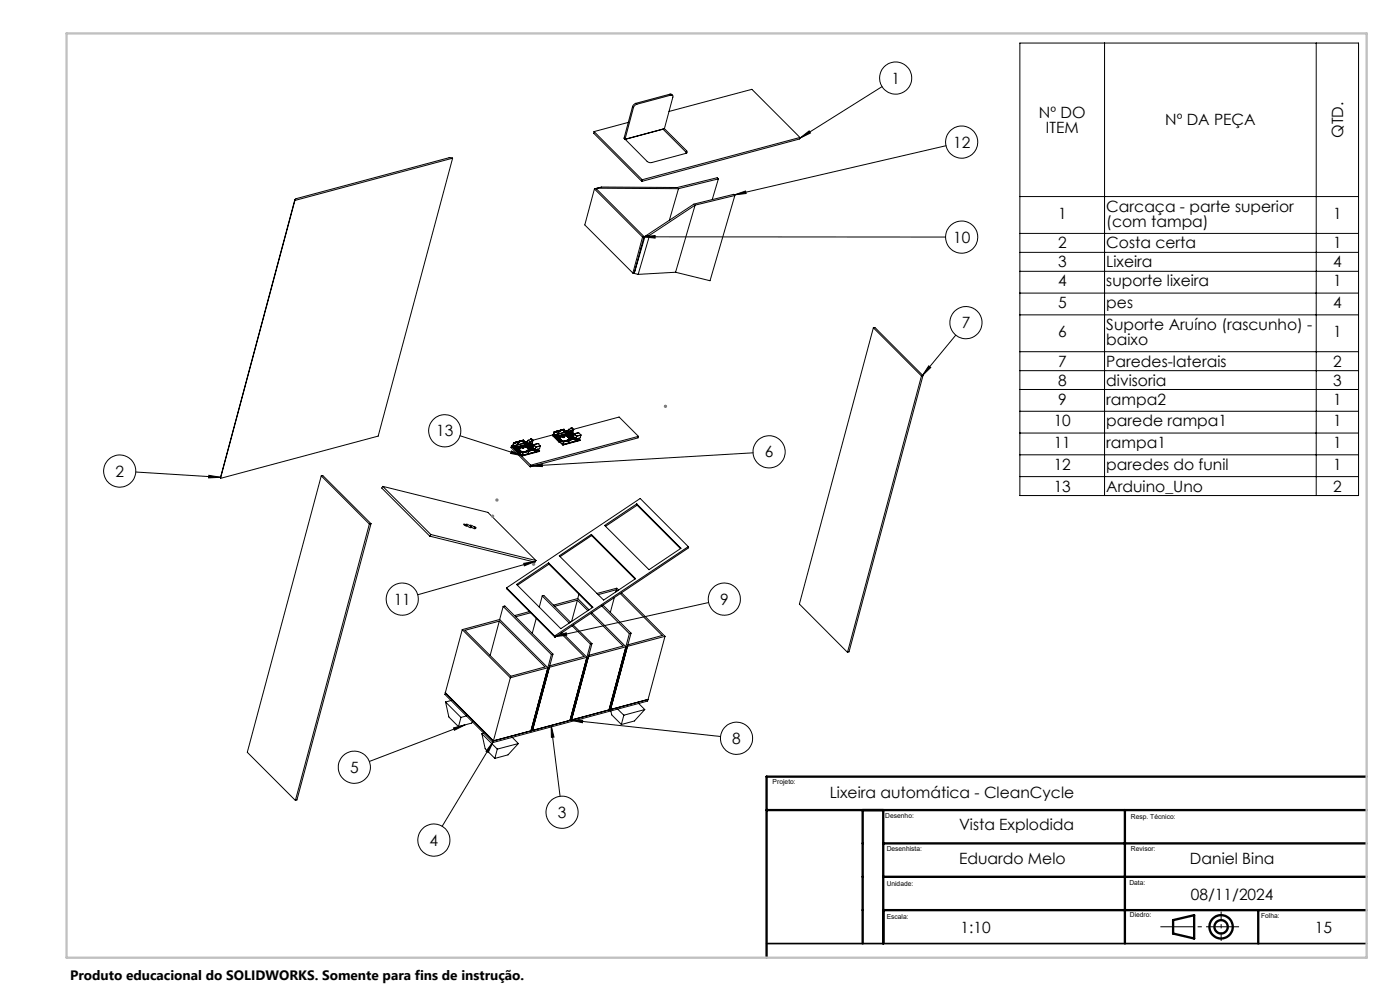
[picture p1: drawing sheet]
<svg xmlns="http://www.w3.org/2000/svg" width="420mm" height="297mm" viewBox="0 0 420 297" stroke-linecap="round" stroke-linejoin="round" font-family="sans-serif">
<g fill="none" stroke="#000" stroke-width=".3">
<path d="M306 12.9h101.6v135.6h-101.6zM331.4 12.9v135.6M394.9 12.9v135.6M178.2 39.4l14.5 14.5M178.2 39.4l-.1 .5 14.4 14.5M188.5 36.7l-10.3 2.7M189.8 32l.2 .2M189.8 32l-2.6 9.4M190 32.2l-2.5 9.5M190.7 31l-.9 1M190.7 31l.3 .3M191 31.3l-1 .9"/>
<path d="M198.9 38.7h.1M198.9 38.7l-11.3 3.1M198.9 38.7l6.9 6.9M199.3 38.6l6.7 6.6M199.3 38.6l-11.8 3.1M200.7 33.4l24.9-6.6 14.4 14.4M201 28.2h.4l.4 .4M201 28.2l.3 .3M201 28.2l-10.3 2.8M201.3 28.5a.43 .43 0 0 1 .5 .1 .43 .43 0 0 1 .1 .5l-2.6 9.5M201.3 28.5l-10.3 2.8M264.6 26l-24.7 15.4"/>
<path d="M88.4 59.9l-22.3 83.5M135.8 47.4l-1-.2-46 12.3-.3 .6M135.8 47.4l-47.3 12.7M135.8 47.4l-22.3 83.3-47.4 12.7M178.3 56.6l14.5 14.4M178.3 56.6l-2.9 10.8 14.5 14.4M178.3 56.6l.5-.1 14.4 14.4M179.1 56.4l24.5 .1M179.1 56.4l-.1 .3M187.2 41.4l6.9 7 .7 .3h.7l10.3-2.7a.42 .42 0 0 0 .4-.3 .42 .42 0 0 0-.2-.5M187.2 41.4l.3 .3M192.7 53.9l-.2 .5"/>
<path d="M203.6 56.5l-2.8 9.5M205.8 45.6l.2 .3M206 45.2l-.2 .4M215.5 53.6l-.3-.3-12 2.9-22.8-.1-1.3 .3M215.5 53.6l-11.9 2.9M215.5 53.6l-1.8 6.2M220.3 58.4l3.4-1.1 .1 .7zM220.5 58.6l-.4-.4-11.9 3-14.7 9.6M220.5 58.6l-12 2.9M220.5 58.6l-7.5 25.5-10.3-2.5M239.9 41.4l2.8-2.2 .4 .7zM240 41.2l-47.3 12.7"/>
<path d="M240 41.2l-.1 .5-47.4 12.7M283.8 43.7l-63.5 14.7M306 58.9h101.6M88.5 60.1l-22.4 83.3M192.3 74.4h.1M192.8 71l-2.9 10.8M193 71l3.5-.4v.8zM193 71h90.7M193.2 70.9l-.4 .1M193.2 70.9l-2.9 11M193.5 70.8l-3.2 11.1M194.9 70.5l-1.4 .3"/>
<path d="M194.9 70.5l-3.4 11.7M208.5 61.5l-13.6 9M208.5 61.5l-5.8 20.1M306 70h101.6M306 75.6h101.6M189.9 81.8l.4 .1M190.3 81.9l1.2 .3M202.7 81.6l-11.2 .6M262 98.2l14.4 14.5M262 98.2l-22.2 82.8 14.4 14.5M262 98.2l.5-.1 14.4 14.5M306 81.3h101.6"/>
<path d="M306 87.8h101.6M306 94.4h101.6M276.4 112.7l-22.2 82.8M276.9 112.6l-.5 .1M276.9 112.6l-22.2 82.8-.5 .1M278.6 109.6l.6 .5-2.5 2.5zM286.7 100.4l-10 12.2M306 105.4h101.6M306 111.1h101.6M306 116.7h101.6M138 130.6l18.7 6M153.4 135.1l3.3 1.5-3.5-.7z"/>
<path d="M153.4 133.7l5.8 5.7M153.4 133.7l-.1 .4 5.8 5.8M153.6 133.5l.2 .1M153.6 133.6h.2M153.6 133.5v.1M153.6 133.6l-.2 .1M153.7 133.9l1.9 1.8M153.7 133.9l1.8 1.9M153.8 133.6l-.1 .3M153.8 133.4l-.2 .1M153.9 133.9l.3 .1M154.1 132.7l.1 .2"/>
<path d="M154.1 132.7l-.3 .8 .2 .1M154.2 132.9l-.2 .7M154.2 132.7l.1 .1M154.2 132.7h-.1M154.2 132.7v.1M154.3 132.8h-.1M154.4 133.7l.1 .1M154.4 133.7v.4l.5 .6M154.4 132.6v.2M154.4 132.6l.2 .1-.2 .1M154.5 133.8h.1M154.5 133.8l.5 .5"/>
<path d="M154.6 133.8h.1M154.6 133.8h-.1M154.6 133.7l-.1 .1M154.6 133.8l.3 .4M154.6 133.7v.1M154.6 133.7h-.2M154.6 133.6h.1M154.6 133.6v.2M154.6 132.6v.1M154.6 132.6l.1 .1M154.7 133.6l.3 .3M154.7 133.6l-.1 .1"/>
<path d="M154.8 132.5l.1 .1-.3 .1M154.8 132.5l-.1 .1M154.8 132.5v.2l-.1-.1M154.9 134.9l.1 .1M155 134.7l-.1 .2M155 134.7v.1M155 134.7h.1M155 132.5v.1M155 135h.1M155 134.3h.1M155 133.9v.2M155 134.1l-.1 .1"/>
<path d="M155 134.8v.2M155 134.8h.2M155 134.3l-.1 .4M155 132.5l.2 .1M155.1 135h.1M155.1 134.1h.1M155.1 135l.1 .1M155.1 134.6l-.2 .1M155.1 134.1h-.1M155.1 134.1l-.2 .1M155.1 134.8v.1M155.1 134.9l.1 .1"/>
<path d="M155.1 134.8v.2M155.1 134.1l-.1 .2M155.1 134.1v.2M155.2 135.1h.1M155.2 132.6h-.2M155.2 134.6h.1M155.2 135h.2M155.2 134l.1 .1M155.2 135v.1M155.2 134h.1M155.2 134l-.1 .1M155.2 134.1h.1"/>
<path d="M155.2 132.4v.2M155.2 134.3l-.1 .5M155.2 135.2l.1 .1M155.2 133.1h.1M155.2 133.1l.2 .1M155.2 134.1v.1M155.2 134.1h-.1M155.2 132.4l-.2 .1M155.2 132.4l.2 .1-1.2 .4M155.2 132.4l-1.1 .3M155.3 134.3h.1M155.3 134.7h.1"/>
<path d="M155.3 134h.1M155.3 135l-.1 .1M155.3 135v.1M155.3 134.3l-.2 .5M155.3 135l-.1 .2M155.3 134.6l-.1 .1M155.3 134.1h.1M155.3 135.3h.1M155.3 134.1h-.1M155.3 134.1v.1M155.3 135l.1 .1M155.3 135.1v.2"/>
<path d="M155.4 134.3h.1M155.4 134.5h.1M155.4 134.5l-.2 .4M155.4 134.3l-.1 .4M155.4 134.7h.1M155.4 134.8h.1M155.4 134.3v.1M155.4 134.8h-.1M155.4 133.9l-.1 .1M155.4 133.9v.1M155.4 134h.1M155.4 132.3l.2 .2"/>
<path d="M155.4 132.3l-.2 1-1.2 .3M155.4 135v.1M155.4 134.2l.1 .1M155.4 134l-.1 .1M155.5 133.9h.1M155.5 134.6h.1M155.5 134.3h.1M155.5 134.6v.1M155.5 134.6l-.2 .4M155.5 134.3l-.1 .2M155.5 134.3h-.1M155.5 133.9l-.1 .1"/>
<path d="M155.5 134.4h.1M155.5 134h.1M155.5 134.8h.1M155.5 134v.2M155.5 134.4l-.1 .4M155.5 134l-.1 .2v-.2M155.5 135.5l.3 .1M155.5 135.8l.4 .1M155.5 134.4l-.1 .9M155.5 135h.1M155.5 134.9h.1M155.6 135.7l.4 .1"/>
<path d="M155.6 135.7l-.1 .1M155.6 134.6l-.2 .4M155.6 133.9v.1M155.6 134.4h-.1M155.6 134.4h.1M155.6 134.4v.2M155.6 134v.1M155.6 134h-.1M155.6 133.9h.1M155.6 134.9l.2 .2M155.6 134.5l.2 .1M155.6 134.5v.5"/>
<path d="M155.6 132.3v.2M155.6 132.3h-.1M155.7 134.9l.1 .1M155.7 133.9l-.1 .1M155.7 133.9l-.1 .2M155.7 135l-.3 .3M155.7 133.9v.2M155.7 134.8l.2 .2M155.8 134.6h.1M155.8 135h.1M155.8 134.6l-.2 .4M155.8 135v.1"/>
<path d="M155.8 135.1h.1M155.8 133.9h.1M155.8 132.3v.1M155.8 133.9h-.1M155.8 133.9v.2M155.9 133.8h.1M155.9 135h.1M155.9 135l-.6 .1M155.9 132.2l.1 .2M155.9 133.8l-.3 .1M155.9 133.9h.1M155.9 133.9v.2"/>
<path d="M155.9 135l-.1 .1M155.9 135.9l.8 .8M156 135.8l.7 .7M156 135.8l-.1 .1M156 132.4h-.2M156 135.1h.1M156 133.8h.1M156 135.1l.4 .3M156 135.1l.2 .3M156 133.9h-.3M156.1 133.8h.1M156.1 133.8h-.1"/>
<path d="M156.1 132.2l.1 .1M156.1 133.8l-.1 .1M156.1 133.8l-.1 .2v-.1M156.1 133.8v.2M156.1 132.3l-.1-.1v.2M156.1 132.3l-.1 .1M156.2 135.4h.1M156.2 133.7l.1 .1M156.2 133.8h.1M156.2 133.8h-.1M156.2 133.8v.2M156.2 133.7h.1"/>
<path d="M156.2 133.7v.1M156.2 132.1l.2 .2M156.2 132.1l-.3 .1M156.2 132.1v.2M156.3 133.8h.1M156.3 135.4v.1M156.3 135.4h.1M156.3 133.8l-.1 .1M156.3 135.3h.1M156.3 135.3l-.1 .1M156.4 135.4l-.1 .1M156.4 135.4h.1"/>
<path d="M156.4 135.4h-.1M156.4 132.3h-.2M156.4 133.7v.1M156.4 133.7h-.2M156.4 133.7l-.1 .1M156.4 133.7h.1M156.4 135.5h-.1M156.4 135.4v.1M156.4 133.8h-.1M156.4 133.8v.1M156.4 132.1v.2M156.5 133.7h.1"/>
<path d="M156.5 132.1l.1 .1M156.5 133.7l-.1 .1M156.5 133.7l-.1 .2M156.6 133.6l-.1 .1M156.6 133.7h.1M156.6 133.7h-.1M156.6 133.7v.2M156.6 133.6h.1M156.6 132l.1 .1M156.6 133.6l.1 .1M156.6 132l-.1 .1M156.6 132v.2"/>
<path d="M156.7 133.7h.1M156.7 133.7l-.1 .1M156.7 136.5v.2M156.7 134.3l.1 .1M156.7 134.2h.2M156.8 134.3h.1M156.8 133.6h-.2M156.8 133.6h.1M156.8 134.3h.3M156.8 134.3h-.1M156.8 133.6v.1M156.8 132l.2 .1"/>
<path d="M156.8 133.7h-.1M156.8 134.4h.1M156.8 132v.1M156.8 133.7v.1M156.8 135.5l-.2 .8 .2 .1M156.8 135.5l.2 .1M156.8 133.6h.2M156.8 134.2h.1M156.9 133.6h.1M156.9 134.2h.1M156.9 133.6l-.1 .1M156.9 133.6l-.1 .2"/>
<path d="M157 132.1l-.4 .1M157 133.6h.1M157 135.6l-.2 .8M157 133.6h-.1M157 135.5v.1M157 131.9l.2 .1M157 133.6l-.3 .1M157 133.6v.2M157 133.5l.1 .1M157 131.9l-.2 .1M157 131.9l-1.6 .4M157 131.9v.2"/>
<path d="M157.1 133.5h.1M157.1 133.6h.1M157.1 135.5l.1 .1M157.1 133.5l-.1 .1M157.1 133.5v.1M157.1 132.8h.1M157.1 134.3l-.3 .1M157.1 132.6h.1M157.1 132.6v.2M157.1 132.6h.5M157.1 133.6l-.1 .1M157.1 132.7l.1 .2"/>
<path d="M157.1 132.7v.2M157.1 132l-.1 .1M157.2 135.6h-.2M157.2 132l-.2 .8-1.6 .4M157.2 133.5h-.1M157.2 132l-1.6 .5-.2 .7M157.2 133.5v.1M157.2 133.6h-.1M157.2 133.5h.1M157.3 132.6l.4 .3M157.3 132.6l-.2 .1M157.3 133.5h.1"/>
<path d="M157.3 132.6v.3M157.3 132.6l.4 .1-.1 .2M157.3 135.4l.1 .1M157.3 133.5l-.1 .1M157.3 135.5l-.1 .1M157.4 133.5h.1M157.4 133.4l-.3 .2M157.4 133.5h-.1M157.4 133.4v.1M157.4 133.5v.2M157.4 133.4h.1M157.4 135.4l.2 .1h-.2"/>
<path d="M157.4 135.4l-.3 .1M157.4 135.4v.1M157.4 133.4l.1 .1M157.4 132.5h.1M157.5 133.5h.1M157.6 133.4h.1M157.6 133.4h-.2M157.6 133.4v.1M157.6 133.5v.1M157.6 133.4l-.1 .1M157.6 135.3v.2M157.6 133.3h.2"/>
<path d="M157.6 133.3l.1 .1M157.7 133.5h.1M157.7 133.4h.1M157.7 135.3l.1 .1M157.7 133.4l-.1 .1M157.7 133.4l-.1 .2 .1-.2M157.7 132.6l.3 .3 .3-.2M157.7 132.6v.1M157.7 132.9l-.1 .1M157.7 132.9v.1M157.7 135.4l-.1 .1M157.8 133.3l.2 .2"/>
<path d="M157.8 133.3v.1M157.8 133.9l.2 .3M157.8 133.4h-.1M157.8 133.4v.2M157.8 133.9h.1M157.8 132.4l.5 .3M157.8 132.4l-.1 .2M157.8 132.4l-.1 .1M157.8 135.3h-.1M157.8 135.3l.1 .1M157.8 133.2l-.3-.4-2.8 .8M157.8 133.3l.4 .1"/>
<path d="M157.8 133.3h.1M157.8 135.3v.1M157.8 133.2l-2.8 .7M157.8 133.2v.1M157.8 133.9l.4 .2M157.9 133.6l-.1 .3-2.2 .6M157.9 133.6l-2.9 .7M157.9 135.4h-.1M158 135.2v.2M158 135.2l.2 .1M158 133.5h.1M158.2 134.1h.1"/>
<path d="M158.2 135.3l-.2 .1M158.2 133.4l-.2 .1M158.2 134.1l-.2 .1M158.2 132.5l.3-.6 .3 .6M158.2 133.3h.1M158.2 135.1l-.2 .1M158.2 135.1v.2M158.2 133.3l.1 .1M158.2 134.4h.2M158.3 134.4h.1M158.3 135.1l.1 .2M158.3 132.3l-1.3 .3"/>
<path d="M158.3 132.7l-.1 .4-.4 .1M158.3 133.6l.2 .2 .5-.2M158.3 132.7l.3 .4M158.3 133.6h.1M158.3 133.6l.4 .1M158.3 133.4h.1M158.3 134.3v.1M158.3 134.3h.1M158.4 134.3l-.1 .1M158.4 134.3l-.1 .2M158.4 135.1h-.1M158.4 135.1l.1 .1-.1 .1"/>
<path d="M158.4 135.1v.2M158.4 133.8v.3l.3 .1M158.4 134.4h.1M158.4 131.9l.9-.2 .3 .6M158.4 133.8l.3 .2M158.4 134.4l-.1 .1M158.5 135.1l.1 .1-.2 .8M158.5 134.6v.1M158.5 135.1h-.1M158.5 134.5l.1 .1M158.5 134.5v.1M158.5 133.8h-.1"/>
<path d="M158.5 133.8l.2 .1M158.6 135l-.1 .1M158.6 134.7l.4 .4-.4-.1M158.6 134.6l-.1 .1M158.6 134.7l.1 .1M158.6 135l.1 .1M158.6 134.7l.2 .1M158.6 134.6h-.1M158.7 135h.2zM158.7 133.9v.1M158.7 134.2v.1M158.7 134.8h.1"/>
<path d="M158.7 134v.2M158.7 134.2h.1M158.7 134.9h.1M158.7 134.9l.1 .1M158.7 133l.1 .1M158.7 133l-.1 .1M158.7 134.9h.3M158.8 133.2h.1M158.8 133.2v.1M158.8 134.8h-.1M158.8 134.8h.1M158.8 132.5l-.2 .6"/>
<path d="M158.8 133.3h.1M158.8 133.3h.2M158.9 134.2l-.2 .1M158.9 133.3l.2 .2M158.9 134.3l.2 .4M158.9 134.3l.3 .3M158.9 134.3l.4-.1 .3 .3M158.9 133.3h.1M158.9 132.5h-.1M158.9 132.5l-.1 .6M158.9 132.5h.1M158.9 134.2h.1"/>
<path d="M158.9 134.2h.2M158.9 133.1l-.1 .1M158.9 133.1l.1 .1M158.9 133.1h.1M159 133.4h.1M159 133.2h.1M159 133.3h.1M159 133l.3 .3M159 133v.1M159 133l.5 .3M159 133.1h.1M159 133.2l-.1 .1"/>
<path d="M159 133.4v.1M159 133.6l.3 .2M159 133.6h.1M159 134.9v.2M159 134.9l.2 .1-.2 .1M159 133.2l.2 .2M159 133.2l.1 .1M159 134.1l.1 .1M159 133.1v.1M159 133.2v.2M159.1 133.6l.1 .2M159.1 134.2h.1"/>
<path d="M159.1 133.4v.1M159.1 133.5h.1M159.1 133.6l-.6 .2M159.1 134.2h-.4M159.1 133.3h.1M159.1 139.7l3.6-.6v.7zM159.1 134.1h.2M159.1 133.3l-.1 .1M159.2 134.1h.1M159.2 134l-.5 .2M159.2 134.6l-.1 .1M159.2 131.5l-.1 .3"/>
<path d="M159.2 131.5l.5 .5M159.2 131.5l.2-.1 .5 .5M159.2 133.8h.1M159.2 133.4v.1M159.2 133.8l-.5 .1M159.2 133.4l-.1 .1M159.2 139.4l-.1 .5M159.2 133.4h.1M159.2 133.8l-.5 .2M159.2 133.8v.2M159.2 133.4h-.1M159.3 133.1h.1"/>
<path d="M159.3 133.3l-.1 .2M159.3 134.1h.1M159.3 133.8l-.1 .2M159.3 133.8h-.1M159.3 133.1l.2 .2M159.3 135h-.1M159.3 133.1l.3 .2M159.4 135h-.2M159.5 134.1h.1M159.5 134.8l-.1 .2M159.5 134h.1M159.5 134.8l-.4 .1 .1 .1"/>
<path d="M159.5 133.3h.1M159.5 133.3l-.3 .2M159.5 133.3h-.2M159.6 134h.1M159.6 134l-.1 .1M159.6 132.9l-.8 .2M159.6 132.9l.5 .4M159.6 134.5l-.5 .2M159.6 133.6l.1 .3M159.6 133.6l.1 .2M159.6 134.5l-.4 .1M159.6 132.3l-.7 .2"/>
<path d="M159.6 132.3v.1M159.6 133.3h.1M159.6 132.4l-.7 .1M159.6 134.8v.1M159.6 134.3h.1M159.6 134.2l.1 .1M159.6 134.2h.2M159.6 134.2v.1M159.7 133.6h-.1M159.7 133.6l.1 .2M159.7 132l-.1 .4M159.7 133.6h.1"/>
<path d="M159.7 133.6l.2 .2M159.7 133.6h.3h-.2M159.7 133.8h.1M159.7 133.8v.1M159.7 134.4h.1M159.7 134.4l.3 .1M159.7 134.3h.1M159.7 134.2h.1M159.7 134.4l.1 .1M159.7 134.4l.2 .1M159.8 133.6h.1M159.8 134.2l-.1 .1"/>
<path d="M159.8 134.5l.1 .1M159.8 133.8l-.1 .1M159.8 134.5h.1M159.8 134.5l-.1 .2M159.8 134.7v.2M159.9 134.5h.1M159.9 134.5l.3 .3-.4 .1M159.9 131.9l-.3 1M159.9 131.9l-.2 .1M159.9 134.5v.2M160 134.7h.1M160 134.5l-.2 .2"/>
<path d="M160 134.5l-.1 .2M160.1 134.4h.1M160.1 134.7l.1 .1M160.1 133.3l-.3 .8 .4 .4M160.1 133.3l.7 .7M160.1 134.4l-.2 .2M160.1 134.4v.3M160.1 134.5l-.1 .3-.2-.1M160.1 133.3h.1M160.1 133.3l.7 .6M160.2 134.6h.1M160.2 134.6l-.3 .1"/>
<path d="M160.2 134.4h.1M160.2 134.4v.2M160.2 134.6l.2 .1M160.2 134.6l-.1 .1M160.2 134.6v.2M160.3 134.6h.1M160.3 134.4h.1M160.3 134.4l-.1 .2M160.3 134.4v.2M160.3 134.5h.1M160.3 134.7l-.1 .1M160.4 134.5h.1"/>
<path d="M160.4 135.4h.3M160.4 134.6h-.1M160.4 134.6v.1M160.4 135.2l.3 .2-.3-.1M160.4 135.1h.1M160.4 134.5l-3.6 1M160.4 135.1l.1 .1M160.4 135.2v.1M160.4 134.5l.2 .2M160.5 135l.1 .1M160.5 135.2h.1M160.5 134.8v.1"/>
<path d="M160.5 134.7h-.1M160.6 135.1h.1M160.6 134.7l-3.6 .9M160.6 134.7l-.2 .8-3.6 .9M160.6 135.1h-.2M160.6 135.1l-.1 .1M160.8 134.8h.1M160.8 134.9h.1M160.8 134.8l.3 .5M160.8 134.8v.1M160.8 134l-.3 .9M160.8 133.9v.1"/>
<path d="M160.8 134.8l.3 .3M161.1 134.8l.3 .1M161.1 134.8l.3 .1zM161.1 135.1v.1M161.1 135.2v.1M161.3 134.7h.1M161.3 134.7l-.5 .1M161.3 134.7l.3 .3M161.4 134.6l-.9 .3M161.4 134.6l.5 .5M161.4 132.9h.1M161.4 132.9l-1.3 .4"/>
<path d="M161.4 132.9l.7 .7M161.6 135v.1M161.6 135.1l-.5 .2M161.6 135l-.5 .1M161.6 135.1l-.5 .1M161.9 135.1l-5.2 1.4M161.9 135.1l-5.2 1.6M162.1 133.6v.1M162.1 133.6l-1.3 .3M162.1 133.7l-1.3 .3M162.1 133.7l-.2 .8-.5 .1M165.8 130.3l.1 .2"/>
<path d="M165.8 130.3l-5.9 1.6M165.8 130.2l.1 .1M165.8 130.2v.1M165.9 130.5l1.8 2M165.9 130.3v.3l1.9 1.8M165.9 130.3v.2M166 130.2h-.2M166 130.2l.2 .1M166.1 130.6l.3 .1zM166.1 130.7h.2M166.2 129.4l.2 .2M166.2 129.4l-.2 .8"/>
<path d="M166.4 129.6l-.2 .7M166.4 129.4l-.1 .1M166.4 129.4l.1 .1M166.4 129.4v.2M166.5 129.5l-.1 .1M166.6 129.4l.1 .1M166.6 129.4h-.2M166.6 129.4v.1M166.7 130.5l-.2 .3 .6 .6M166.7 130.5h.1M166.7 130.6l.5 .4M166.7 130.5v.1"/>
<path d="M166.7 129.5h-.1M166.7 130.6h.1M166.8 130.5l.3 .4M166.8 130.3h.1M166.8 130.3v.3M166.8 130.3l.4 .4M166.8 129.3l-.1 .1M166.8 129.3l.1 .1-.1 .1M166.8 129.3v.2M167 129.3l.1 .1M167 129.3v.1M167.1 131.4h.1"/>
<path d="M167.1 131.6l.2 .3M167.1 131.5h.1M167.1 131.4v.2M167.1 131.4v.1M167.1 131.5v.1M167.2 131v.1M167.2 130.7v.1M167.2 130.8l-.1 .1M167.2 130.8h.1M167.2 131.5l.1 .2M167.2 131.5h.1M167.2 131.5l.1 .1"/>
<path d="M167.2 131.1l-.1 .3M167.2 129.2l-.2 .1M167.2 129.2v.2l-.2-.1M167.3 131.7h.1M167.3 130.8h.1M167.3 129.2l.1 .1M167.3 131.6l.2 .2M167.3 131.6v.1M167.3 130.8l-.2 .1M167.3 130.8v.2M167.3 129.3l-.3 .1M167.3 131.9h.1"/>
<path d="M167.4 131.1h.1M167.4 131.1l-.2 .4M167.4 131.9h.1M167.4 130.8h.1M167.4 129.1l-1.2 .3M167.4 131.5l-.1 .1M167.4 130.8h-.1M167.4 131.6v.1M167.4 131.9l.1 .1M167.4 131.1l-.1 .4M167.4 131.7l-.1 .2M167.4 129.1l-.1 .1"/>
<path d="M167.4 129.1l.1 .2M167.4 129.1v.2M167.4 129.8h.1M167.4 131.4h.1M167.4 129.9l.2 .1M167.4 131.7h.1M167.4 130.8v.2M167.5 130.7h.1M167.5 132h.1M167.5 131.3l-.1 .1M167.5 131.7l-.1 .2M167.5 131.1l-.2 .4"/>
<path d="M167.5 130.7l-.1 .1M167.5 130.7v.1M167.5 131.2h.1M167.5 130.8h.1M167.5 130.8v.1M167.5 130.8l-.1 .1M167.5 131.8h.1M167.5 131.2l.1 .1M167.5 131h.1M167.5 131.2l-.1 .7M167.5 131l-.1 .6M167.5 131.8v.2"/>
<path d="M167.5 131.8l.1 .1M167.5 129.3h-.1M167.6 131.5v.1M167.6 131.4l-.1 .1M167.6 129.3l-1.2 .3M167.6 130.7v.1M167.6 131.1v.1M167.6 131.2h.1M167.6 130.8v.1M167.6 131.9l-.1 .1M167.6 130.8h-.1M167.6 131.3h.1"/>
<path d="M167.6 131h.1M167.6 130.7h.1M167.6 129.1l.2 .1M167.6 131.3l.1 .1M167.6 129.1l-.2 .9-1.2 .3M167.6 131v.2M167.7 131.4h.1M167.7 130.7h.1M167.7 131.1l-.2 .7M167.7 131.1l.1 .1M167.7 131.7h.1M167.7 131.1h.1"/>
<path d="M167.7 130.7l-.1 .1M167.7 130.7l-.1 .2M167.7 132.1l.3 .2zM167.7 131.5h.1M167.7 132.3h.3M167.7 132.5l.4 .1M167.7 131.2l-.1 .6M167.7 131.4l-.1 .4M167.8 131.2h.1M167.8 130.7h.1M167.8 130.7h-.1M167.8 132.4l.3 .1"/>
<path d="M167.8 132.4l-.1 .1M167.8 130.6v.1M167.8 131.2l-.1 .2M167.8 130.6l-.2 .1M167.8 131.5h-.1M167.8 129.2l-.2 .8M167.8 129l.1 .1M167.8 129l.2 .1M167.8 131.7v.1M167.8 130.7v.2M167.8 129l-.1 .1M167.9 130.6h.1"/>
<path d="M167.9 130.6l-.1 .1M167.9 131.7l.1 .1M167.9 131.3h.1M167.9 131.3l-.1 .5M167.9 130.7h.1M167.9 131.5l.2 .2M167.9 131.8l-.4 .2M167.9 131.7v.1M167.9 131.8l-.3 .1M168 131.3l-.2 .4M168 131.8h.1M168 130.6v.1"/>
<path d="M168 130.7h-.1M168 130.7v.1M168 130.6h.1M168 130.6h.2M168 129v.1M168 129l.1 .1M168 129h-.1M168.1 131.7v.1M168.1 130.6l-.1 .1M168.1 131.7l-.2 .1M168.1 131.7h.1M168.1 130.6l-.1 .2"/>
<path d="M168.1 131.8h.1M168.1 131.8h-.1M168.1 132.6l.8 .8M168.1 132.5l.8 .8M168.1 132.5v.1M168.1 129.1h-.1M168.2 131.9l.3 .3M168.2 131.9l.4 .2M168.2 131.9h.1M168.2 130.6h-.1M168.2 130.6h.1M168.2 128.9v.2"/>
<path d="M168.2 130.6v.2M168.2 130.5h.1M168.2 130.5l.1 .1M168.2 128.9l.2 .1M168.2 130.5v.1M168.3 130.6h.1M168.3 130.6l-.1 .1M168.3 130.5h-.1M168.3 130.5h.1M168.3 129l-.1 .1M168.4 130.5v.1M168.4 132.1h.1"/>
<path d="M168.4 130.5l-.1 .1M168.4 130.5h.1M168.4 130.6h-.1M168.4 128.9v.1M168.4 130.6l-.1 .1M168.4 128.9l.2 .1M168.4 128.9h-.2M168.5 130.5h.1M168.5 132.1v.1M168.5 130.5l-.1 .1M168.5 132v.1M168.5 132l-.1 .1"/>
<path d="M168.5 130.5l-.1 .2M168.5 132.2h.1M168.5 129h-.1M168.6 130.4l-.1 .1M168.6 132.1h-.2M168.6 130.4l.1 .1M168.6 130.5h.1M168.6 132.2h-.1M168.6 128.8l-.1 .1M168.6 130.5v.2M168.6 128.8l.1 .1M168.6 128.8v.2"/>
<path d="M168.6 130.4h.1M168.6 130.4v.1M168.6 132.1l-.1 .1M168.6 132.1v.1M168.7 130.5h.1M168.7 128.9l-.1 .1M168.8 130.4v.1M168.8 130.4l-.3 .1M168.8 130.4h-.2M168.8 130.4h.1M168.8 128.8l.1 .1M168.8 130.5h-.1"/>
<path d="M168.8 128.8v.1M168.8 130.5v.1M168.8 130.3l.1 .1M168.9 130.4h.1M168.9 130.4l-.1 .1M168.9 130.4l-.1 .2M168.9 133.3v.1M168.9 128.9h-.1M168.9 130.3h-.1M168.9 130.3h.1M168.9 130.9l.1 .1M168.9 130.9l.1 .3"/>
<path d="M168.9 131.1h.1M169 130.3v.1M169 130.3l-.1 .1M169 130.4l-.1 .2M169 131h-.1M169 130.3h.1M169 132.3l-.2 .7 .1 .2M169 132.3l.2 .1M169 128.7l.1 .1M169 130.3h-.1M169 131.1v.1M169 128.7l-.2 .1"/>
<path d="M169 128.7l-.1 .2M169.1 132.3l.1 .1M169.1 131h-.2M169.1 130.9l-.1 .1M169.1 130.3l-.1 .2M169.1 130.9v.1M169.1 130.4h.1M169.1 128.8l-.2 .1M169.2 132.4l1.5-.4-.2 .7-1.6 .5M169.2 132.4l-.3 .8M169.2 130.3h.1M169.2 130.3h-.2"/>
<path d="M169.2 128.7l-1.6 .4M169.2 130.3l-.1 .1M169.2 129.4l.1 .1M169.2 130.3v.2M169.2 128.7l.1 .1M169.2 128.7h-.1M169.2 128.7v.1M169.2 130.2l.1 .1M169.2 132.2l-.1 .1M169.2 132.2l.1 .1M169.2 132.2v.2M169.2 130.2h.2"/>
<path d="M169.3 129.5h.1M169.3 131l-.3 .2M169.3 130.3h-.1M169.3 131l-.3 .1M169.3 131l-.4 .1M169.3 130.3l-.1 .2M169.3 129.4h-.1M169.3 129.4h.1M169.3 129.4l.3-.1 .3 .3M169.3 129.4l.1 .2M169.3 129.4l-.1 .2M169.3 129.3l.5 .1"/>
<path d="M169.3 129.3v.1M169.3 132.3l-.1 .1M169.3 128.8l-.1 .8-1.6 .4M169.3 130.2h.1M169.3 128.8h-.1M169.3 128.8l-1.5 .4M169.4 130.2v.1M169.4 132.1v.2M169.4 132.1l.1 .2h-.1M169.4 130.3h.1M169.4 130.3l-.1 .2M169.4 130.2h.1"/>
<path d="M169.4 130.2l.1 .1M169.4 132.1l.2 .2M169.4 130.2v.2l.1-.1M169.5 129.6l-.1-.2 .3-.1 .2 .2-.1 .1M169.5 130.2h.1M169.5 130.2h-.1M169.6 130.2h.1M169.6 130.2l-.1 .1M169.6 130.2l-.1 .2M169.6 132.1h-.2M169.6 132.1v.2M169.7 130.2h.1"/>
<path d="M169.7 132.1l.1 .1M169.7 130.2h-.1M169.7 130.2l-.1 .2M169.7 132.2l-.1 .1M169.8 130.1v.1M169.8 130.1l-.1 .1M169.8 130.1l-.2 .1M169.8 130.1h.1M169.8 130.2v.1M169.8 130.2l-.7 .1M169.8 130.2h.1M169.9 130.1v.1"/>
<path d="M169.9 129.3l.2 .3 .4-.1M169.9 129.3l-.1 .1M169.9 132l.1 .1M169.9 130.1l-.1 .2 .1-.1M169.9 129.6l-.1 .1M169.9 129.6v.2M169.9 132.2h-.1M169.9 132.2l-.1-.2v.2M169.9 130.1l.3 .2M169.9 130.1h-.1M169.9 130.1h.1M170 130.1h.1"/>
<path d="M170 130.1l-.1 .1M170 130.1h-.1M170 130.1l-.1 .2M170 129.2l.5 .3M170 129.2l-.1 .1M170 132v.1M170 132l-.3 .1M170 130.7l.2 .2M170 130.7l.3 .1M170 130.3h.1M170 129.9l-.3-.4-2.9 .8M170 129.9l-2.8 .8"/>
<path d="M170 129.9v.2M170 130.3l-2.8 .7M170 132l.1 .1M170 130.3v.3l-2.2 .6M170 130l.2 .2M170 130l.3 .2M170 130.3l-2.8 .8M170 130v.1M170.2 130.9h.1M170.2 131.9l-.2 .1M170.2 131.9l-.1 .2M170.2 130.2v.1"/>
<path d="M170.3 131.9l.1 .1M170.3 130.8l-.1 .1M170.3 130.2h-.1M170.3 130.2l-.1 .1M170.3 132.1h-.2M170.3 130.8v.1M170.4 129.3l.1-.5a.33 .33 0 0 1 .5 0 .33 .33 0 0 1 0 .5M170.4 131.9h-.1M170.4 131.9l.1 .1M170.4 130.1h.1M170.4 130v.1M170.4 131.9v.1"/>
<path d="M170.4 131.1h.1M170.4 131.1l.2 .1M170.5 130.1h.1M170.5 129l-1.3 .3M170.5 131.1h-.1M170.5 129.5l-.1 .4h-.4M170.5 130.3l.4 .1M170.5 131.2h.1M170.5 129.5l.3 .3M170.5 130.3l.2 .2M170.5 131.1h.1M170.5 132h-.1"/>
<path d="M170.5 132.7h.1M170.6 128.7l.8-.3 .4 .7M170.6 131.8l-.2 .1 .2 .1M170.6 131.8v.2M170.6 131.8l.2 .1M170.6 130.6v.2l.3 .1M170.6 130.6l.3 .1M170.6 131.2h.1M170.6 131.8v.1M170.7 130.5l-.1 .1M170.7 130.5h.1M170.7 130.5l.2 .1"/>
<path d="M170.7 131.4h.1M170.8 131.9l-.2 .8M170.8 131.3l-.1 .1M170.8 131.4l.3 .4M170.8 131.3l.2 .2M170.8 131.4l.2 .1M170.9 131.8l.1 .1h-.2M170.9 131.8h-.2M170.9 131.8l-.1 .1M170.9 130.6v.1M170.9 131.8h.1M170.9 130.4l-.2 .1"/>
<path d="M170.9 130.9v.1M170.9 130.4h.1M170.9 130.7v.2M170.9 131h.1M170.9 130.9h.1M170.9 129.7l-.1 .1M170.9 129.7l.1 .1M170.9 131.6l.3 .1M171 129.9l.1 .2M171 129.9v.1M171 129.3l-.2 .5M171 129.9h.1"/>
<path d="M171 131.5h-.1M171 130.9h.1M171 130h.1M171 130.9l-.1 .1M171 129.9l.1 .1M171.1 130.1h.1M171.1 131.1l.2 .3M171.1 131.1l.2 .2M171.1 131.7h.1v.1zM171.1 131.1l.3-.2 .3 .3M171.1 129.3h-.1M171.1 129.3l-.1 .5"/>
<path d="M171.1 129.3l-.2 .4M171.1 130.9h.1M171.1 129.9l.3 .2M171.1 130l.1 .1M171.1 130v.1M171.2 129.8l.6 .2M171.2 129.9h.1M171.2 129.8l.3 .3M171.2 129.8l-.2 .1M171.2 129.9l-.1 .1M171.2 130.2h.1M171.2 130.8v.1"/>
<path d="M171.2 130.3l.3 .2M171.2 130.3l.2 .2M171.2 130.3h.1M171.2 130.3l-.5 .2M171.2 131.7l.1 .1M171.3 130v.1M171.3 130h.1M171.3 130l.1 .1M171.3 130l-.1 .1M171.3 130.2h-.1M171.3 130.8v.1M171.3 130.8h.1"/>
<path d="M171.3 131.3v.1M171.3 130.1l-.1 .1M171.3 130.1h.1M171.3 128.2v.3M171.3 128.2l.6 .5M171.3 128.2h.3l.5 .5M171.4 130.5v.1M171.4 130.1h.1M171.4 130.8h.1M171.4 130.1l-.2 .1M171.4 130.1v.1M171.4 130.8l-.5 .1"/>
<path d="M171.4 130.5l-.5 .1M171.4 130.1l-.1 .1M171.4 130.8l-.1 .1M171.4 130.6l-.5 .1M171.4 131.6v.2M171.4 130.6v.2M171.5 130.5l-.1 .3M171.5 129.8h.1M171.5 130.5l-.1 .1M171.5 130.1l.2-.1-.3 .2M171.5 130.1l-.1 .1M171.5 129.9l.3 .1"/>
<path d="M171.6 131.7l-.2 .1M171.6 130.7l.1 .1M171.6 131.5l.1 .2M171.6 131.5l-.2 .1M171.6 131.5v.2l-.2-.1M171.6 130.7h.1M171.7 130h.1M171.7 130.8h.1M171.7 130.7h.1M171.7 131.2l-.4 .1M171.7 130.7v.1M171.7 130.3l.2 .3"/>
<path d="M171.7 131.2l-.4 .2M171.7 130.3l.2 .2M171.7 130.3l.3 .2M171.8 129.1l-.7 .2M171.8 129.6l-.8 .2M171.8 129.6l.4 .5M171.8 131h.1M171.8 130h.1M171.8 131.5v.2M171.8 131.5l.1 .1M171.9 130.3h.1M171.9 130.3l.2 .2"/>
<path d="M171.9 128.7l-.1 .4M171.9 131.1l.2 .2M171.9 131.1l.4 .1M171.9 131.1l.1 .1M171.9 131.1h.1M171.9 130.5v.1M171.9 131h.1M171.9 131.6l-.1 .1M172 130.5h-.1M172 131.2l.1 .1M172 130.5l-.1 .1M172 131.2v.1"/>
<path d="M172 131.2l-.1 .3M172 131.4v.2M172 131.2h.1M172 131.4l.2 .1M172 131.3h.1M172 131.3v.1M172.1 131.3h.1M172.1 128.7l13.6-3.7 5.8 5.8M172.1 128.7l-.3 .9M172.1 131.3h-.1M172.1 131.3l-.1 .1M172.1 130.2l-.2 .1"/>
<path d="M172.1 128.7h-.2M172.1 130.2l.1 .1M172.2 131.4h.1M172.2 130.3h-.3M172.2 131.3h-.1M172.2 130h.1M172.2 131.4l.2 .1M172.2 130l-.2 .9 .4 .3M172.2 131.4h-.2M172.2 131.4h-.1M172.2 131.4v.1M172.2 130l.8 .8"/>
<path d="M172.3 131.2h.1M172.3 131.2l-.1 .2M172.3 131.2v.2M172.3 130l.7 .7M172.3 131.5h-.1M172.3 131.3h.1M172.3 131.3v.1M172.4 131.3h.1M172.4 131.1h.1M172.4 131.3l.1 .2M172.4 131.1v.1M172.4 131.3l-.1 .1"/>
<path d="M172.4 131.3v.2M172.4 131.1l-.1 .2M172.4 131.2h.1M172.4 131.1l.1 .1M172.4 131.2v.1M172.5 131.3h.1M172.5 131.2v.1M172.5 131.5h-.1M172.6 131.3h.1M172.6 132.1h.2M172.6 131.3l-3.6 1M172.6 132h.1"/>
<path d="M172.6 131.3v.1M172.6 131.3h-.2M172.6 131.3l.2 .1M172.6 131.3h-.1M172.6 132l.3 .1h-.3M172.6 131.9h.1M172.7 131.9h.1M172.7 131.7l.1 .1M172.7 131.6h.1M172.8 131.8h.1M172.8 131.4l-2 .5M172.8 131.4l-.3 .8-1.9 .5"/>
<path d="M172.8 131.8l-.2 .1M172.8 131.8v.1M172.8 131.9h.1M172.8 131.9h-.1M172.9 131.6h.1M173 130.7v.1M173 131.6l.3 .4M173 130.8l-.3 .8M173 131.5v.1M173 131.5l.3 .4M173.2 131.6l.3 .1M173.3 131.9h.1"/>
<path d="M173.3 131.9v.1M173.5 131.4l-.5 .1M173.5 131.4l.3 .4M173.5 131.4l-.8 .2M173.5 131.4l.6 .5M173.6 129.7l-1.3 .3M173.6 129.7l.7 .6M173.8 131.8h.1M173.8 131.8l-.5 .2M173.8 131.8l-.5 .1M174.1 131.9l-5.2 1.4M174.1 131.9l-5.2 1.5"/>
<path d="M174.3 130.3v.1M174.3 130.4l-1.3 .4M174.3 130.3l-1.3 .4M174.3 130.4l-.2 .8-.6 .2M191.5 130.8l-32.3 8.6M191.5 130.8l-.1 .4-32.3 8.7M225.9 135.7l-66.8 4M306 123.3h101.6M306 129.8h101.6M306 136.3h101.6M40.7 141.5l25.5 1.5M62.7 142.4l3.5 .6-3.6 .2z"/>
<path d="M96.4 142.6l.4-.1 14.5 14.4M96.4 142.6l14.4 14.5M96.4 142.6l-22.2 82.9 14.4 14.4M110.8 157.1l-22.2 82.8M111.3 156.9l-.5 .2M111.3 156.9l-22.2 82.8-.5 .2M114.8 145.8l14.5 14.4M114.8 145.8l31.6 7.8 14.4 14.4M114.8 145.8l-.3 .5 14.4 14.4M139.1 157.1h.4l.6 .6-.5-.2zM139.8 157.1a1.55 1.55 0 0 1 1.5 1.1l-.6-.2zM141 157.4a1.79 1.79 0 0 1 1.6 1.1 1.93 1.93 0 0 1-1.6-1.1z"/>
<path d="M142.3 157.9l.5 .4zM181.4 157.5l9.6-6.5 13.3 13.3-9.6 6.4zM191 151l.1 .4M191.1 151.4l13.1 13M191.1 151.4l-9.4 6.3M306 142.8h101.6M128.9 160.7l31.6 7.8 .3-.5M129.3 160.2l31.5 7.8M129.3 160.2l-.4 .5M152 176.2l14.4 14.4M152 176.2l.1 .3 14.4 14.5M155 175.2l9.6-6.5 13.3 13.3-9.7 6.4z"/>
<path d="M157.1 168.8l3.5-.6-3.3 1.4zM160.6 168.2l-35.3 10.1M162.7 178.6l8.1 8.1M162.7 178.6l-.9 3.4M162.7 178.6l.5-.1 8 8M164.6 168.7l.1 .4M164.7 169.1l13 13M164.7 169.1l-9.5 6.3M167.8 166.6l9.6-6.4 13.3 13.2-9.6 6.4zM173.2 179.9l-1.7 6.3M173.2 179.9l-6.8 1.8M173.2 179.9l3.2 3.1"/>
<path d="M173.3 179.4l-7.2 2M173.3 179.4l3.4 3.4M173.7 178.1l-.4 1.3M177.4 160.2l.1 .3M177.5 160.5l13 13M177.5 160.5l-9.5 6.3M184.3 179.1l-1.2 4.4M184.9 176.7l.3 .4M184.9 176.7l-5.5 1.5M184.9 176.7l-.2 .7M185.6 176.8l-.6-.5-5.9 1.6M186.1 177.9l12.5 12.6-10.2 2.7"/>
<path d="M186.4 177.7l13.1 13M206.5 163.8l-14.4-14.4-40.1 26.8M206.5 163.8l-40.1 26.8M206.5 163.8l.1 .4-40.1 26.8M138.7 188.7l14.4 14.4M138.7 188.7l-5.1 18.9M139.5 188.9l10.3-2.7 13.7 13.7-10.3 2.8zM149.8 186.2l-2.8 10.3M149.9 185.7l14.5 14.4-11.3 3M149.9 185.7l-11.2 3M151 181.7l14.4 14.5M151 181.7l-1.1 4"/>
<path d="M151 181.7l.4-.1 14.5 14.4M158.8 183.3l-4.5 1.2M159.2 183.7l-4.5 1.2M160.9 185.3l-1.2 4.5M165.9 196l-6.2 22.9-.4 .1 6.1-22.8M165.9 196l-.5 .2M166.4 190.6l.1 .4M166.5 190.8l3.4-1.2 .1 .8zM168.3 189.8l6.9 6.9-10.2 2.8M168.6 189.5l7.5 7.5-11.3 3M171.6 187.5l5.5 5.5M172 187.3l5.6 5.6"/>
<path d="M177.2 183.8l9.7 9.8-10.2 2.8M177.6 183.6l10.2 10.2-11.3 3M177.6 192.9l-6.2 22.9-.4 .1 6.1-22.9M177.6 192.9l-.5 .1M180.5 181.6l8.3 8.3M180.9 181.4l8.4 8.4M189.3 189.8l-6.1 22.9-.5 .1 6.1-22.9M189.3 189.8l-.5 .1M199.5 190.7l-11.3 3M199.5 190.7l-5.1 18.9M212.6 180.6l-46.1 10.2M133.6 207.6l14.4 14.4"/>
<path d="M133.6 207.6l-.1 .5 14.4 14.4M133.7 210.4l1 4.5 2.8 2.9M133.7 210.4l4.6 4.6M135.3 209.9l-1.6 .5M136.1 218.2l3.4-1-3.2 1.7zM138.3 215l-.8 2.8M139.5 217.2l-28.7 11M139.9 214.6l-1.6 .4M141.8 216.4l-.3 .3-4 1.1M144.6 219.9l1 4.5 2.8 2.9M144.6 219.9l4.6 4.6M145.1 219.7l-.5 .2"/>
<path d="M153.1 203.1l-5.1 18.9M165.3 217.4l.9 3.5-.8 .1zM165.3 217.4l2.7 21.3M171.2 215.8l3.6 .1-.1 .7zM171.2 215.8l45 4.9M183.2 213l.3 1.2 2.9 2.9M185.3 212.5l1.8 1.8M187.1 214.3l-.7 2.8M191.6 210.8l1.8 1.9M193.4 212.7l-3.1 3.4-3.9 1M193.4 212.7l-6.3 1.6M194.4 209.6l-46.4 12.4"/>
<path d="M194.4 209.6l-.1 .5-46.4 12.4M148 222.3l-1.5 3.2-.7-.4zM148 222.3l-15.4 25.3M148 222l-.1 .5M149.2 224.5l-.8 2.8M153.7 221l1.8 1.8M155.5 222.8l-3.1 3.4-4 1.1M155.5 222.8l-6.3 1.7"/>
<circle cx="268.7" cy="23.4" r="4.8"/>
<circle cx="288.5" cy="42.6" r="4.8"/>
<circle cx="288.5" cy="71.1" r="4.8"/>
<circle cx="289.8" cy="96.7" r="4.8"/>
<circle cx="133.4" cy="129.1" r="4.8"/>
<circle cx="154.1" cy="133.8" r=".13"/>
<circle cx="155.7" cy="135.5" r=".14"/>
<circle cx="158" cy="132.6" r=".24"/>
<circle cx="170.2" cy="129.3" r=".24"/>
<circle cx="173.4" cy="131.6" r=".12"/>
<circle cx="230.7" cy="135.4" r="4.8"/>
<circle cx="35.9" cy="141.2" r="4.8"/>
<circle cx="120.7" cy="179.6" r="4.8"/>
<circle cx="217.3" cy="179.6" r="4.8"/>
<circle cx="106.3" cy="229.9" r="4.8"/>
<circle cx="221" cy="221.3" r="4.8"/>
<circle cx="130.2" cy="251.8" r="4.8"/>
<circle cx="168.6" cy="243.4" r="4.8"/>
</g>
<g fill="none" stroke="#000" stroke-width=".7" stroke-linecap="butt">
<circle cx="366.3" cy="277.8" r="2.01"/>
<circle cx="366.3" cy="277.8" r="3.5"/>
</g>
<g fill="none" stroke="#808080" stroke-width=".3">
<path d="M175.4 67.4v.3M199.1 121.8h1M199.3 121.4l.7 .7M199.6 121.3v1M200 121.4l-.7 .7M147.3 154.7h1M147.4 154.3l.7 .7M147.8 154.2v1M148.1 154.3l-.7 .7M148.6 149.9h1M148.7 149.5l.7 .7M149.1 149.4v1"/>
<path d="M149.4 149.5l-.7 .7M159.6 169.1h1M159.7 168.7l.7 .7M160.1 168.6v1M160.4 168.7l-.7 .7"/>
</g>
<path d="M348.1 277.8h23.6" fill="none" stroke="#000" stroke-width=".3" stroke-dasharray="15.2 1.3 1.3 1.3" stroke-dashoffset="5.3" stroke-linecap="butt"/>
<path d="M366.3 273.2v8.8" fill="none" stroke="#000" stroke-width=".3" stroke-dasharray="15.2 1.3 1.3 1.3" stroke-dashoffset="12.7" stroke-linecap="butt"/>
<path d="M230 282.8h180" fill="none" stroke="#000" stroke-width=".5"/>
<path d="M410 232.8h-180v54.2M230 242.8h180M258.8 242.8v40M265 252.8h145M265 242.8v40M337.5 242.8v40M265 272.8h145M265 262.8h145M351.9 275.8l6.3-1.5v7l-6.3-1.5zM377.5 272.8v10" fill="none" stroke="#000" stroke-width=".7"/>
<path d="M20 10h390v277h-390z" fill="none" stroke="#c0c0c0" stroke-width=".7"/>
<path d="M239.9 41.4l2.8-2.2 .4 .7zM220.3 58.4l3.4-1.1 .1 .7zM193 71l3.5-.4v.8zM278.6 109.6l.6 .5-2.5 2.5zM159.1 139.7l3.6-.6v.7zM166.5 190.8l3.4-1.2 .1 .8zM171.2 215.8l3.6 .1-.1 .7zM165.3 217.4l.9 3.5-.8 .1zM148 222.3l-1.5 3.2-.7-.4zM136.1 218.2l3.4-1-3.2 1.7zM157.1 168.8l3.5-.6-3.3 1.4zM153.4 135.1l3.3 1.5-3.5-.7zM62.7 142.4l3.5 .6-3.6 .2z" fill="#000"/>
<g font-size="4.7">
<text x="267.4" y="25.1">1</text>
<text x="311.7" y="35.3">Nº DO</text>
<text x="313.8" y="39.8">ITEM</text>
<text x="349.5" y="37.6">Nº DA PEÇA</text>
<text x="402.9" y="41.3" transform="rotate(-90 402.9 41.3)">QTD.</text>
<text x="285.9" y="44.3">12</text>
<text x="317.4" y="65.7">1</text>
<text x="331.9" y="63.4">Carcaça - parte superior</text>
<text x="400" y="65.7">1</text>
<text x="331.9" y="67.9">(com tampa)</text>
<text x="285.9" y="72.7">10</text>
<text x="317.4" y="74.5">2</text>
<text x="331.9" y="74.5">Costa certa</text>
<text x="400" y="74.5">1</text>
<text x="317.4" y="80.1">3</text>
<text x="331.9" y="80.1">Lixeira</text>
<text x="400" y="80.1">4</text>
<text x="317.4" y="85.8">4</text>
<text x="331.9" y="85.8">suporte lixeira</text>
<text x="400" y="85.8">1</text>
<text x="317.4" y="92.3">5</text>
<text x="331.9" y="92.3">pes</text>
<text x="400" y="92.3">4</text>
<text x="288.5" y="98.4">7</text>
<text x="317.4" y="101.1">6</text>
<text x="331.9" y="98.8">Suporte Aruíno (rascunho) -</text>
<text x="400" y="101.1">1</text>
<text x="331.9" y="103.4">baixo</text>
<text x="317.4" y="109.9">7</text>
<text x="331.9" y="109.9">Paredes-laterais</text>
<text x="400" y="109.9">2</text>
<text x="317.4" y="115.6">8</text>
<text x="331.9" y="115.6">divisoria</text>
<text x="400" y="115.6">3</text>
<text x="317.4" y="121.2">9</text>
<text x="331.9" y="121.2">rampa2</text>
<text x="400" y="121.2">1</text>
<text x="130.9" y="130.8">13</text>
<text x="316.1" y="127.8">10</text>
<text x="331.9" y="127.8">parede rampa1</text>
<text x="400" y="127.8">1</text>
<text x="229.5" y="137.1">6</text>
<text x="316.1" y="134.3">11</text>
<text x="331.9" y="134.3">rampa1</text>
<text x="400" y="134.3">1</text>
<text x="34.6" y="142.9">2</text>
<text x="316.1" y="140.8">12</text>
<text x="331.9" y="140.8">paredes do funil</text>
<text x="400" y="140.8">1</text>
<text x="316.1" y="147.3">13</text>
<text x="331.9" y="147.3">Arduino_Uno</text>
<text x="400" y="147.3">2</text>
<text x="118.1" y="181.2">11</text>
<text x="216" y="181.2">9</text>
<text x="219.7" y="222.9">8</text>
<text x="105" y="231.6">5</text>
<text x="248.9" y="239.3">Lixeira automática - CleanCycle</text>
<text x="167.3" y="245.1">3</text>
<text x="287.7" y="248.8">Vista Explodida</text>
<text x="128.9" y="253.5">4</text>
<text x="287.7" y="259">Eduardo Melo</text>
<text x="357" y="259">Daniel Bina</text>
<text x="357.3" y="269.9">08/11/2024</text>
<text x="288.2" y="279.5">1:10</text>
<text x="394.5" y="279.5">15</text>
</g>
<text font-size="4.1" x="21" y="293.7">Produto educacional do SOLIDWORKS. Somente para fins de instrução.</text>
<g font-size="2.1">
<text x="231.8" y="235">Projeto:</text>
<text x="265.6" y="245.2">Desenho:</text>
<text x="339.3" y="245.3">Resp. Técnico:</text>
<text x="266" y="255">Desenhista:</text>
<text x="339.3" y="255.1">Revisor:</text>
<text x="266" y="265.5">Unidade:</text>
<text x="338.8" y="265.1">Data:</text>
<text x="266" y="275.4">Escala:</text>
<text x="339" y="274.9">Diedro:</text>
<text x="378.4" y="275.3">Folha:</text>
</g>
</svg>
